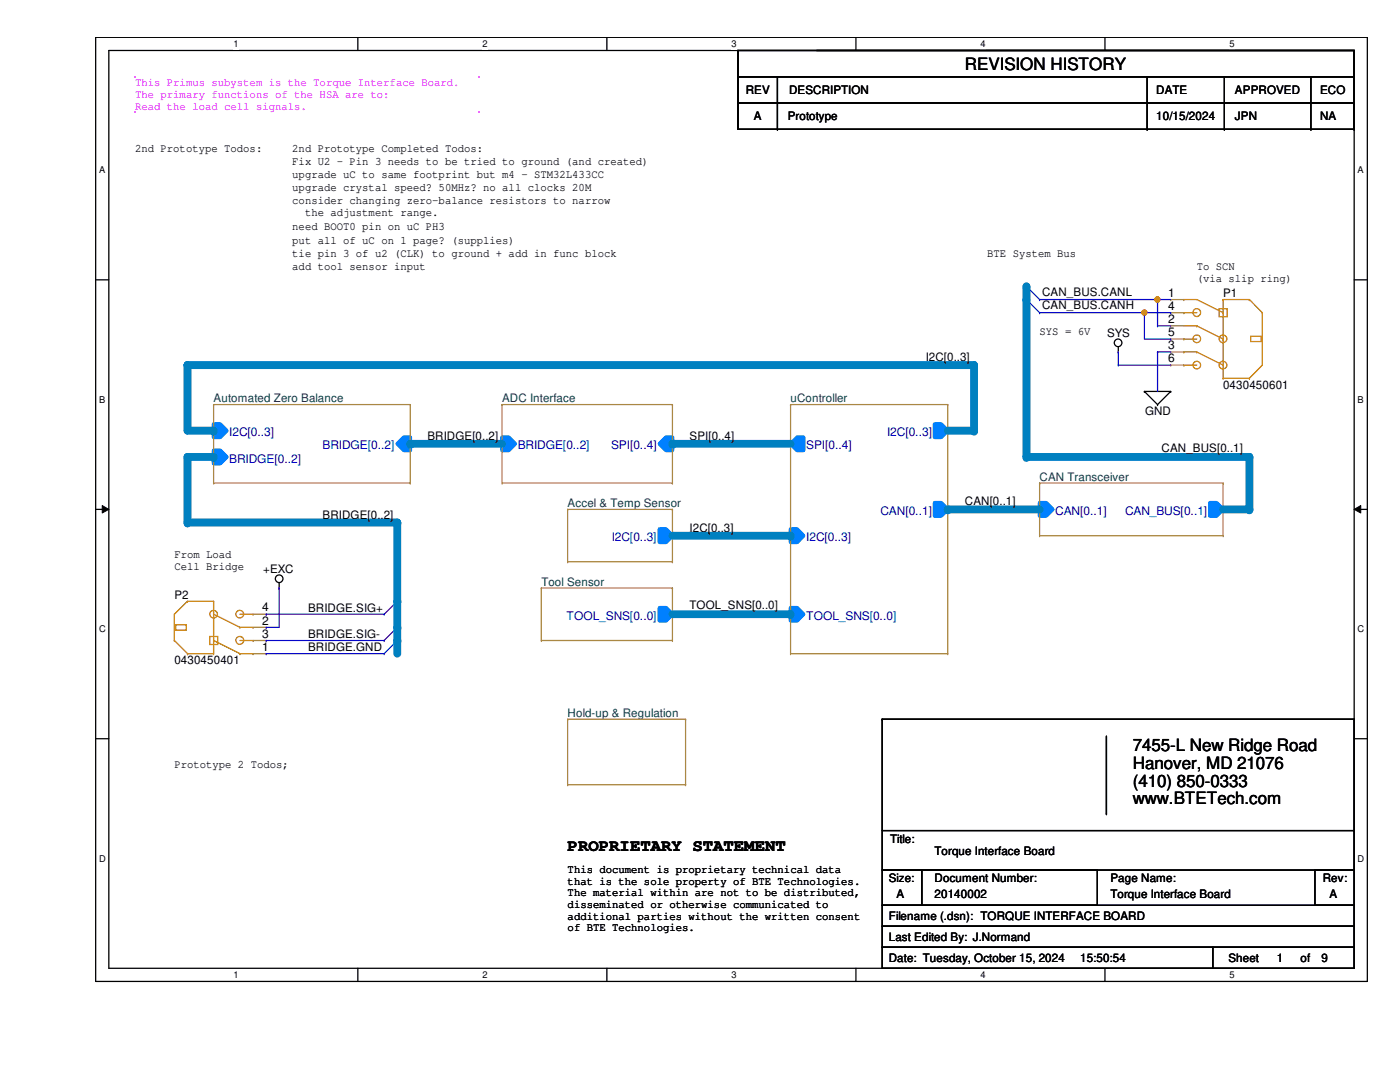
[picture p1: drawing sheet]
<svg xmlns="http://www.w3.org/2000/svg" width="279mm" height="216mm" viewBox="0 0 279 216" stroke-linecap="round" stroke-linejoin="round" font-family="sans-serif">
<path d="M19.1 7.5h253.8v188.3h-253.8zM21.7 10.1h248.6v183.1h-248.6z" fill="none" stroke="#000" stroke-width=".25"/>
<g fill="#fff">
<path d="M46.6 7.7h1v2.1h-1z"/>
<path d="M46.6 193.5h1v2.1h-1z"/>
</g>
<path d="M71.4 7.5v2.6M71.4 193.2v2.6" fill="none" stroke="#000" stroke-width=".25"/>
<g fill="#fff">
<path d="M96.3 7.7h1v2.1h-1z"/>
<path d="M96.3 193.5h1v2.1h-1z"/>
</g>
<path d="M121.1 7.5v2.6M121.1 193.2v2.6" fill="none" stroke="#000" stroke-width=".25"/>
<g fill="#fff">
<path d="M146 7.7h1v2.1h-1z"/>
<path d="M146 193.5h1v2.1h-1z"/>
</g>
<path d="M170.8 7.5v2.6M170.8 193.2v2.6" fill="none" stroke="#000" stroke-width=".25"/>
<g fill="#fff">
<path d="M195.7 7.7h1v2.1h-1z"/>
<path d="M195.7 193.5h1v2.1h-1z"/>
</g>
<path d="M220.5 7.5v2.6M220.5 193.2v2.6" fill="none" stroke="#000" stroke-width=".25"/>
<g fill="#fff">
<path d="M245.4 7.7h1v2.1h-1z"/>
<path d="M245.4 193.5h1v2.1h-1z"/>
<path d="M19.8 32.9h1.2v2.1h-1.2z"/>
<path d="M270.9 32.9h1.3v2.1h-1.3z"/>
<path d="M19.8 78.7h1.2v2.1h-1.2z"/>
<path d="M270.9 78.7h1.3v2.1h-1.3z"/>
</g>
<path d="M19.1 55.8h2.6M270.3 55.8h2.6" fill="none" stroke="#000" stroke-width=".25"/>
<g fill="#fff">
<path d="M19.8 124.5h1.3v2.1h-1.3z"/>
<path d="M270.9 124.5h1.3v2.1h-1.3z"/>
</g>
<path d="M19.1 101.6h2.6M270.3 101.6h2.6" fill="none" stroke="#000" stroke-width=".25"/>
<path d="M20.4 100.9l1.3 .7-1.3 .8zM270.3 101.6l1.3-.7v1.5z" fill="#000"/>
<path d="M20.4 100.9l1.3 .7-1.3 .8zM270.3 101.6l1.3-.7v1.5z" fill="none" stroke="#000" stroke-width=".2"/>
<g fill="#fff">
<path d="M19.8 170.3h1.3v2h-1.3z"/>
<path d="M270.9 170.3h1.3v2h-1.3z"/>
</g>
<path d="M19.1 147.4h2.6M270.3 147.4h2.6" fill="none" stroke="#000" stroke-width=".25"/>
<g fill="#f0f">
<path d="M26.8 15.2h.3v.3h-.3z"/>
<path d="M95.3 15.2h.4v.3h-.4z"/>
<path d="M95.3 22.2h.4v.3h-.4z"/>
<path d="M26.8 22.2h.3v.3h-.3z"/>
</g>
<g fill="none" stroke="#000" stroke-width=".25">
<path d="M147.3 10.1h123v5.2h-123zM147.3 15.3h123v5.2h-123zM147.3 10.1h.1M147.3 10.1v15.7M155.2 15.3v10.5M163 10.1h107.3M228.9 15.3v10.5M244.3 15.3v10.5M261.6 15.3v10.5M270.3 10.1h.1M270.3 10.1v15.7M147.3 20.5h123v5.3h-123z"/>
<path d="M155.2 25.8h.1M228.9 25.8h.1M244.3 25.8h.1M261.6 25.8h.1M270.3 25.8h.1M223.2 70.2h.1M223.2 69.2v1M228.4 78.1h.1M228.4 78.1h5.2M228.4 78.1l2.6 2.6M233.6 78.1h.1M233.6 78.1l-2.6 2.6"/>
<path d="M231 80.7h.1M55.7 117.3h.1M55.7 116.3v1M176.1 143.5h.1M176.1 143.5v22.2M176.1 143.5h94.2M220.8 146.9v15.4M270.3 143.5h.1M270.3 143.8v21.9M176.1 165.7h94.2v7.9h-94.2zM176.1 173.6h7.8v7h-7.8zM183.9 173.6h35.1v7h-35.1z"/>
<path d="M220.8 162.3h.1M262.4 173.6h7.9v7h-7.9zM270.3 165.7h.1M176.1 180.6h94.2v4.2h-94.2zM176.1 184.8h94.2v4.2h-94.2zM176.1 189h65.9v4.2h-65.9zM242 189h28.3v4.2h-28.3z"/>
<circle cx="223.1" cy="68.4" r=".76"/>
<circle cx="55.7" cy="115.5" r=".76"/>
</g>
<path d="M204.9 57.1h.1M204.9 59.8h.1M204.9 57.1l2.6 2.7M204.9 59.8l2.6 2.6M79.3 120l-2.6 2.6M76.7 122.6h.1M76.7 127.8h.1M76.7 130.4h.1M79.3 125.2l-2.6 2.6M79.3 127.8l-2.6 2.6" fill="none" stroke="#4200ff" stroke-width=".25"/>
<g fill="none" stroke="#a84" stroke-width=".25">
<path d="M233.6 59.8h.1M233.6 59.8h2.7M233.6 65h.1M233.6 70.2h.1M233.6 62.4h.1M233.6 67.6h.1M233.6 72.9h.1M233.6 65h2.7M233.6 70.2h2.7M233.6 62.4h2.7M233.6 67.6h2.7M233.6 72.9h2.7"/>
<path d="M113.3 156.6h.1M113.3 143.5h.1M113.3 143.5h23.5M113.3 156.6h23.5M113.3 143.5v13.1M136.8 143.5h.1M136.8 156.6h.1M136.8 143.5v13.1"/>
</g>
<g fill="none" stroke="#cc8006" stroke-width=".25">
<path d="M236.3 59.8h.1M236.3 59.8h2.5l5.3 2.6M244.1 59.8h.1M244.1 59.8v15.7M244.1 59.8h5.2M249.3 59.8h.1M249.3 59.8l2.6 2.6M236.3 72.9h.1M236.3 67.6h.1M236.3 62.4h.1M236.3 70.2h.1M236.3 72.9h2.5"/>
<path d="M236.3 67.6h2.5M236.3 62.4h2.5M236.3 65h2.5M236.3 70.2h2.5M238.8 70.2h.1M238.8 65h.1M238.8 70.2l5.3 2.7M238.8 65l5.3 2.6M243.3 61.6h1.6v1.6h-1.6zM244.1 75.5h.1M244.1 62.4h.1M244.1 67.6h.1"/>
<path d="M244.1 75.5h5.2M249.3 75.5h.1M249.6 67.1h2.1v1.1h-2.1zM251.9 62.4h.1M251.9 62.4v10.5l-2.6 2.6"/>
<circle cx="238.8" cy="62.4" r=".77"/>
<circle cx="238.8" cy="72.8" r=".76"/>
<circle cx="238.8" cy="67.6" r=".76"/>
<circle cx="244.1" cy="72.9" r=".77"/>
<circle cx="244.1" cy="67.6" r=".77"/>
</g>
<path d="M157.8 105.6h1.3l1.3 1.3-1.3 1.3h-1.3z" fill-rule="evenodd" fill="#0080ff"/>
<path d="M157.8 105.6h1.3l1.3 1.3-1.3 1.3h-1.3z" fill="none" stroke="#0080ff" stroke-width=".76"/>
<path d="M186.5 100.3h1.3l1.3 1.3-1.3 1.4h-1.3z" fill-rule="evenodd" fill="#0080ff"/>
<path d="M186.5 100.3h1.3l1.3 1.3-1.3 1.4h-1.3z" fill="none" stroke="#0080ff" stroke-width=".76"/>
<path d="M186.5 84.6h1.3l1.3 1.3-1.3 1.3h-1.3z" fill-rule="evenodd" fill="#0080ff"/>
<path d="M186.5 84.6h1.3l1.3 1.3-1.3 1.3h-1.3z" fill="none" stroke="#0080ff" stroke-width=".76"/>
<path d="M157.8 88.6l1.3-1.4h1.3v2.7h-1.3z" fill-rule="evenodd" fill="#0080ff"/>
<path d="M157.8 88.6l1.3-1.4h1.3v2.7h-1.3z" fill="none" stroke="#0080ff" stroke-width=".76"/>
<path d="M157.8 121.3h1.3l1.3 1.3-1.3 1.3h-1.3z" fill-rule="evenodd" fill="#0080ff"/>
<path d="M157.8 121.3h1.3l1.3 1.3-1.3 1.3h-1.3z" fill="none" stroke="#0080ff" stroke-width=".76"/>
<path d="M157.8 80.7h.1M157.8 80.7h31.3M157.8 80.7v49.7M189.1 80.7h.1M189.1 80.7v49.7M157.8 130.4h.1M157.8 130.4h31.3M189.1 130.4h.1" fill="none" stroke="#a84" stroke-width=".25"/>
<path d="M131.6 121.3h1.3l1.3 1.3-1.3 1.3h-1.3z" fill-rule="evenodd" fill="#0080ff"/>
<path d="M131.6 121.3h1.3l1.3 1.3-1.3 1.3h-1.3z" fill="none" stroke="#0080ff" stroke-width=".76"/>
<path d="M108 117.3h.1M108 117.3h26.2M108 117.3v10.5M134.2 117.3h.1M134.2 117.3v10.5M108 127.8h.1M108 127.8h26.2M134.2 127.8h.1" fill="none" stroke="#a84" stroke-width=".25"/>
<path d="M131.6 88.6l1.3-1.4h1.3v2.7h-1.3z" fill-rule="evenodd" fill="#0080ff"/>
<path d="M131.6 88.6l1.3-1.4h1.3v2.7h-1.3z" fill="none" stroke="#0080ff" stroke-width=".76"/>
<path d="M100.2 87.2h1.3l1.3 1.4-1.3 1.3h-1.3z" fill-rule="evenodd" fill="#0080ff"/>
<path d="M100.2 87.2h1.3l1.3 1.4-1.3 1.3h-1.3z" fill="none" stroke="#0080ff" stroke-width=".76"/>
<path d="M100.2 96.4h.1M100.2 80.7h.1M100.2 80.7h34M100.2 96.4h34M100.2 80.7v15.7M134.2 80.7h.1M134.2 96.4h.1M134.2 80.7v15.7" fill="none" stroke="#a84" stroke-width=".25"/>
<path d="M207.5 100.3h1.3l1.3 1.3-1.3 1.4h-1.3z" fill-rule="evenodd" fill="#0080ff"/>
<path d="M207.5 100.3h1.3l1.3 1.3-1.3 1.4h-1.3z" fill="none" stroke="#0080ff" stroke-width=".76"/>
<path d="M241.5 100.3h1.3l1.3 1.3-1.3 1.4h-1.3z" fill-rule="evenodd" fill="#0080ff"/>
<path d="M241.5 100.3h1.3l1.3 1.3-1.3 1.4h-1.3z" fill="none" stroke="#0080ff" stroke-width=".76"/>
<g fill="none" stroke="#a84" stroke-width=".25">
<path d="M207.5 96.4h.1M207.5 96.4h36.6M207.5 96.4v10.5M244.1 96.4h.1M244.1 96.4v10.5M207.5 106.9h.1M207.5 106.9h36.6M244.1 106.9h.1M50.5 130.4h2.6M50.5 125.2h2.6M50.5 127.8h2.6M50.5 122.6h2.6"/>
<path d="M53.1 130.4h.1M53.1 125.2h.1M53.1 127.8h.1M53.1 122.6h.1"/>
</g>
<g fill="none" stroke="#cc8006" stroke-width=".25">
<path d="M37.4 120h.1M37.4 120l-2.6 2.6v5.2M37.4 120h5.2M42.6 120h.1M42.6 120v10.4M34.8 127.8h.1M34.8 127.8l2.6 2.6M35.1 124.7h2.1v1h-2.1zM37.4 130.4h.1M37.4 130.4h5.2M41.9 127h1.5v1.6h-1.5zM42.6 130.4h.1"/>
<path d="M42.6 127.8l5.3 2.6M42.6 122.6l5.3 2.6M47.9 130.4h.1M47.9 125.2h.1M47.9 130.4h2.6M47.9 122.6h2.6M47.9 127.8h2.6M47.9 125.2h2.6M50.5 122.6h.1M50.5 127.8h.1M50.5 125.2h.1M50.5 130.4h.1"/>
<circle cx="42.6" cy="122.5" r=".76"/>
<circle cx="47.9" cy="127.8" r=".78"/>
<circle cx="47.9" cy="122.6" r=".77"/>
</g>
<path d="M79.3 88.6l1.3-1.4h1.3v2.7h-1.3z" fill-rule="evenodd" fill="#0080ff"/>
<path d="M79.3 88.6l1.3-1.4h1.3v2.7h-1.3z" fill="none" stroke="#0080ff" stroke-width=".76"/>
<path d="M42.6 89.9h1.3l1.4 1.3-1.4 1.3h-1.3z" fill-rule="evenodd" fill="#0080ff"/>
<path d="M42.6 89.9h1.3l1.4 1.3-1.4 1.3h-1.3z" fill="none" stroke="#0080ff" stroke-width=".76"/>
<path d="M42.6 84.6h1.3l1.4 1.3-1.4 1.3h-1.3z" fill-rule="evenodd" fill="#0080ff"/>
<path d="M42.6 84.6h1.3l1.4 1.3-1.4 1.3h-1.3z" fill="none" stroke="#0080ff" stroke-width=".76"/>
<path d="M42.6 96.4h.1M42.6 80.7h.1M42.6 80.7h39.3M42.6 96.4h39.3M42.6 80.7v15.7M81.9 80.7h.1M81.9 96.4h.1M81.9 80.7v15.7" fill="none" stroke="#a84" stroke-width=".25"/>
<path d="M131.6 105.6h1.3l1.3 1.3-1.3 1.3h-1.3z" fill-rule="evenodd" fill="#0080ff"/>
<path d="M131.6 105.6h1.3l1.3 1.3-1.3 1.3h-1.3z" fill="none" stroke="#0080ff" stroke-width=".76"/>
<path d="M113.3 112.1h.1M113.3 101.6h.1M113.3 101.6h20.9M113.3 112.1h20.9M113.3 101.6v10.5M134.2 101.6h.1M134.2 112.1h.1M134.2 101.6v10.5" fill="none" stroke="#a84" stroke-width=".25"/>
<path d="M53.1 122.6h.1M53.1 127.8h.1M53.1 122.6h23.6M53.1 127.8h23.6" fill="none" stroke="#4200ff" stroke-width=".25"/>
<path d="M79.3 125.2v2.6" fill="none" stroke="#0080c0" stroke-width="1.6"/>
<circle cx="79.3" cy="125.2" r=".78" fill="#0080c0"/>
<path d="M223.2 70.2h.1M223.2 70.2v2.7M231 70.2h.1M231 70.2v7.9M55.7 117.3h.1M55.7 117.3v7.9h-2.6M53.1 130.4h.1M53.1 125.2h.1M53.1 130.4h23.6" fill="none" stroke="#4200ff" stroke-width=".25"/>
<path d="M79.3 104.3v15.7" fill="none" stroke="#0080c0" stroke-width="1.6"/>
<circle cx="79.3" cy="104.3" r=".78" fill="#0080c0"/>
<path d="M79.3 120v5.2" fill="none" stroke="#0080c0" stroke-width="1.6"/>
<circle cx="79.3" cy="120" r=".78" fill="#0080c0"/>
<path d="M223.2 72.9h.1M223.2 72.9h10.4M231 70.2h.1M231 70.2h2.6" fill="none" stroke="#4200ff" stroke-width=".25"/>
<path d="M204.9 59.8v31.4" fill="none" stroke="#0080c0" stroke-width="1.6"/>
<circle cx="204.9" cy="59.8" r=".78" fill="#0080c0"/>
<path d="M207.5 62.4h.1M207.5 62.4h20.9" fill="none" stroke="#4200ff" stroke-width=".25"/>
<circle cx="228.4" cy="62.4" r=".5" fill="#f00"/>
<circle cx="228.4" cy="62.4" r=".5" fill="none" stroke="#f00" stroke-width=".25"/>
<path d="M207.5 59.8h.1M207.5 59.8h23.5" fill="none" stroke="#4200ff" stroke-width=".25"/>
<circle cx="231" cy="59.8" r=".5" fill="#f00"/>
<circle cx="231" cy="59.8" r=".5" fill="none" stroke="#f00" stroke-width=".25"/>
<path d="M231 59.8h.1M231 59.8v5.2M231 59.8h2.6M228.4 62.4h.1M228.4 62.4v5.2h5.2M228.4 62.4h5.2M231 65h.1M231 65h2.6M233.6 67.6h.1M233.6 62.4h.1" fill="none" stroke="#4200ff" stroke-width=".25"/>
<path d="M204.9 57.1v2.7" fill="none" stroke="#0080c0" stroke-width="1.6"/>
<circle cx="204.9" cy="57.1" r=".78" fill="#0080c0"/>
<path d="M189.1 101.6h18.4" fill="none" stroke="#0080c0" stroke-width="1.6"/>
<circle cx="189.1" cy="101.6" r=".78" fill="#0080c0"/>
<path d="M134.2 106.9h23.6" fill="none" stroke="#0080c0" stroke-width="1.6"/>
<circle cx="157.8" cy="106.9" r=".78" fill="#0080c0"/>
<path d="M189.1 85.9h5.3" fill="none" stroke="#0080c0" stroke-width="1.6"/>
<circle cx="194.4" cy="85.9" r=".78" fill="#0080c0"/>
<path d="M194.4 72.9v13" fill="none" stroke="#0080c0" stroke-width="1.6"/>
<circle cx="194.4" cy="72.9" r=".78" fill="#0080c0"/>
<path d="M37.4 72.9h157" fill="none" stroke="#0080c0" stroke-width="1.6"/>
<circle cx="37.4" cy="72.9" r=".78" fill="#0080c0"/>
<path d="M37.4 72.9v13" fill="none" stroke="#0080c0" stroke-width="1.6"/>
<circle cx="37.4" cy="72.9" r=".78" fill="#0080c0"/>
<path d="M37.4 85.9h5.2" fill="none" stroke="#0080c0" stroke-width="1.6"/>
<circle cx="42.6" cy="85.9" r=".78" fill="#0080c0"/>
<path d="M244.1 101.6h5.2" fill="none" stroke="#0080c0" stroke-width="1.6"/>
<circle cx="249.3" cy="101.6" r=".78" fill="#0080c0"/>
<path d="M249.3 91.2v10.4" fill="none" stroke="#0080c0" stroke-width="1.6"/>
<circle cx="249.3" cy="91.2" r=".78" fill="#0080c0"/>
<path d="M204.9 91.2h44.4" fill="none" stroke="#0080c0" stroke-width="1.6"/>
<circle cx="204.9" cy="91.2" r=".78" fill="#0080c0"/>
<path d="M79.3 127.8v2.6" fill="none" stroke="#0080c0" stroke-width="1.6"/>
<circle cx="79.3" cy="127.8" r=".78" fill="#0080c0"/>
<path d="M81.9 88.6h18.3" fill="none" stroke="#0080c0" stroke-width="1.6"/>
<circle cx="81.9" cy="88.6" r=".78" fill="#0080c0"/>
<path d="M37.4 91.2h5.2" fill="none" stroke="#0080c0" stroke-width="1.6"/>
<circle cx="42.6" cy="91.2" r=".78" fill="#0080c0"/>
<path d="M37.4 91.2v13.1" fill="none" stroke="#0080c0" stroke-width="1.6"/>
<circle cx="37.4" cy="91.2" r=".78" fill="#0080c0"/>
<path d="M37.4 104.3h41.9" fill="none" stroke="#0080c0" stroke-width="1.6"/>
<circle cx="37.4" cy="104.3" r=".78" fill="#0080c0"/>
<path d="M134.2 88.6h23.6" fill="none" stroke="#0080c0" stroke-width="1.6"/>
<circle cx="134.2" cy="88.6" r=".78" fill="#0080c0"/>
<path d="M134.2 122.6h23.6" fill="none" stroke="#0080c0" stroke-width="1.6"/>
<circle cx="157.8" cy="122.6" r=".78" fill="#0080c0"/>
<circle cx="228.4" cy="62.4" r=".5" fill="#f00"/>
<circle cx="228.4" cy="62.4" r=".5" fill="none" stroke="#f00" stroke-width=".25"/>
<circle cx="231" cy="59.8" r=".5" fill="#f00"/>
<circle cx="231" cy="59.8" r=".5" fill="none" stroke="#f00" stroke-width=".25"/>
<g font-size="3.4">
<text x="192.6" y="13.9">REVISION HISTORY</text>
<text x="226.1" y="149.9">7455-L New Ridge Road</text>
<text x="226.1" y="153.5">Hanover, MD 21076</text>
<text x="226.1" y="157">(410) 850-0333</text>
<text x="226.1" y="160.5">www.BTETech.com</text>
<text x="113.3" y="169.8">PROPRIETARY STATEMENT</text>
</g>
<g font-size="2.4">
<text x="233.1" y="59.2">1</text>
<text x="233.1" y="64.5">2</text>
<text x="233.1" y="61.8">4</text>
<text x="233.1" y="69.7">3</text>
<text x="233.1" y="67.1">5</text>
<text x="233.1" y="72.3">6</text>
<text x="52.3" y="124.6">2</text>
<text x="52.3" y="122">4</text>
<text x="52.3" y="129.9">1</text>
<text x="52.3" y="127.3">3</text>
</g>
<g font-size="2.4" fill="#00c">
<text x="45.8" y="87">I2C[0..3]</text>
<text x="64.4" y="89.7">BRIDGE[0..2]</text>
<text x="103.3" y="89.7">BRIDGE[0..2]</text>
<text x="122" y="89.7">SPI[0..4]</text>
<text x="160.9" y="89.7">SPI[0..4]</text>
<text x="177" y="87">I2C[0..3]</text>
<text x="45.8" y="92.3">BRIDGE[0..2]</text>
<text x="122.1" y="108">I2C[0..3]</text>
<text x="160.9" y="108">I2C[0..3]</text>
<text x="175.7" y="102.7">CAN[0..1]</text>
<text x="210.6" y="102.7">CAN[0..1]</text>
<text x="224.5" y="102.7">CAN_BUS[0..1]</text>
<text x="113.1" y="123.7">TOOL_SNS[0..0]</text>
<text x="160.9" y="123.7">TOOL_SNS[0..0]</text>
</g>
<g font-size="2.3" fill="#f0f">
<text x="27" y="17.2">This Primus subystem is the Torque Interface Board.</text>
<text x="27" y="19.6">The primary functions of the HSA are to:</text>
<text x="27" y="21.9">Read the load cell signals.</text>
</g>
<g font-size="2.3">
<text x="148.8" y="18.8">REV</text>
<text x="157.5" y="18.8">DESCRIPTION</text>
<text x="230.8" y="18.8">DATE</text>
<text x="246.5" y="18.8">APPROVED</text>
<text x="263.4" y="18.8">ECO</text>
<text x="150.5" y="24">A</text>
<text x="157.2" y="24">Prototype</text>
<text x="230.8" y="24">10/15/2024</text>
<text x="246.5" y="24">JPN</text>
<text x="263.4" y="24">NA</text>
<text x="27" y="30.3">2nd Prototype Todos:</text>
<text x="58.3" y="32.9">Fix U2 - Pin 3 needs to be tried to ground (and created)</text>
<text x="58.3" y="35.5">upgrade uC to same footprint but m4 - STM32L433CC</text>
<text x="58.3" y="30.3">2nd Prototype Completed Todos:</text>
<text x="58.3" y="38.1">upgrade crystal speed? 50MHz? no all clocks 20M</text>
<text x="58.3" y="40.8">consider changing zero-balance resistors to narrow</text>
<text x="58.3" y="46">need BOOT0 pin on uC PH3</text>
<text x="60.9" y="43.1">the adjustment range.</text>
<text x="58.3" y="51.2">tie pin 3 of u2 (CLK) to ground + add in func block</text>
<text x="58.3" y="48.6">put all of uC on 1 page? (supplies)</text>
<text x="58.3" y="53.8">add tool sensor input</text>
<text x="197" y="51.2">BTE System Bus</text>
<text x="238.8" y="53.8">To SCN</text>
<text x="208" y="59.1">CAN_BUS.CANL</text>
<text x="238.8" y="56.2">(via slip ring)</text>
<text x="244.1" y="59.3">P1</text>
<text x="208" y="61.7">CAN_BUS.CANH</text>
<text x="207.5" y="66.9">SYS = 6V</text>
<text x="220.9" y="67.2">SYS</text>
<text x="184.7" y="72.1">I2C[0..3]</text>
<text x="244.1" y="77.6">0430450601</text>
<text x="228.5" y="82.9">GND</text>
<text x="85.3" y="87.8">BRIDGE[0..2]</text>
<text x="137.6" y="87.8">SPI[0..4]</text>
<text x="231.8" y="90.2">CAN_BUS[0..1]</text>
<text x="192.6" y="100.8">CAN[0..1]</text>
<text x="64.4" y="103.5">BRIDGE[0..2]</text>
<text x="137.6" y="106.1">I2C[0..3]</text>
<text x="34.8" y="111.4">From Load</text>
<text x="34.8" y="113.7">Cell Bridge</text>
<text x="34.8" y="119.5">P2</text>
<text x="52.5" y="114.3">+EXC</text>
<text x="61.5" y="122">BRIDGE.SIG+</text>
<text x="137.6" y="121.5">TOOL_SNS[0..0]</text>
<text x="61.5" y="127.3">BRIDGE.SIG-</text>
<text x="61.5" y="129.9">BRIDGE.GND</text>
<text x="34.8" y="132.6">0430450401</text>
<text x="34.8" y="153.2">Prototype 2 Todos;</text>
<text x="177.6" y="168.1">Title:</text>
<text x="186.5" y="170.5">Torque Interface Board</text>
<text x="113.3" y="174.2">This document is proprietary technical data</text>
<text x="113.3" y="176.5">that is the sole property of BTE Technologies.</text>
<text x="113.3" y="178.9">The material within are not to be distributed,</text>
<text x="177.4" y="176">Size:</text>
<text x="178.9" y="179.2">A</text>
<text x="186.5" y="179.2">20140002</text>
<text x="186.5" y="176">Document Number:</text>
<text x="221.6" y="179.2">Torque Interface Board</text>
<text x="221.6" y="176">Page Name:</text>
<text x="264" y="176">Rev:</text>
<text x="265.3" y="179.2">A</text>
<text x="113.3" y="181.2">disseminated or otherwise communicated to</text>
<text x="113.3" y="183.5">additional parties without the written consent</text>
<text x="113.3" y="185.8">of BTE Technologies.</text>
<text x="177.4" y="183.6">Filename (.dsn): TORQUE INTERFACE BOARD</text>
<text x="177.4" y="187.8">Last Edited By: J.Normand</text>
<text x="177.4" y="192">Date: Tuesday, October 15, 2024</text>
<text x="215.6" y="192">15:50:54</text>
<text x="245.2" y="192">Sheet</text>
<text x="254.8" y="192">1</text>
<text x="259.5" y="192">of</text>
<text x="263.7" y="192">9</text>
</g>
<g font-size="2.3" fill="#004040">
<text x="42.6" y="80.3">Automated Zero Balance</text>
<text x="100.2" y="80.3">ADC Interface</text>
<text x="157.8" y="80.3">uController</text>
<text x="207.5" y="96">CAN Transceiver</text>
<text x="113.3" y="101.2">Accel &amp; Temp Sensor</text>
<text x="108" y="116.9">Tool Sensor</text>
<text x="113.3" y="143">Hold-up &amp; Regulation</text>
</g>
<g font-size="1.9">
<text x="46.6" y="9.4">1</text>
<text x="96.3" y="9.4">2</text>
<text x="146" y="9.4">3</text>
<text x="195.7" y="9.4">4</text>
<text x="245.4" y="9.4">5</text>
<text x="19.8" y="34.6">A</text>
<text x="270.9" y="34.6">A</text>
<text x="19.8" y="80.3">B</text>
<text x="270.9" y="80.3">B</text>
<text x="19.8" y="126.2">C</text>
<text x="270.9" y="126.2">C</text>
<text x="19.8" y="171.9">D</text>
<text x="270.9" y="171.9">D</text>
<text x="46.6" y="195.2">1</text>
<text x="96.3" y="195.2">2</text>
<text x="146" y="195.2">3</text>
<text x="195.7" y="195.2">4</text>
<text x="245.4" y="195.2">5</text>
</g>
</svg>
